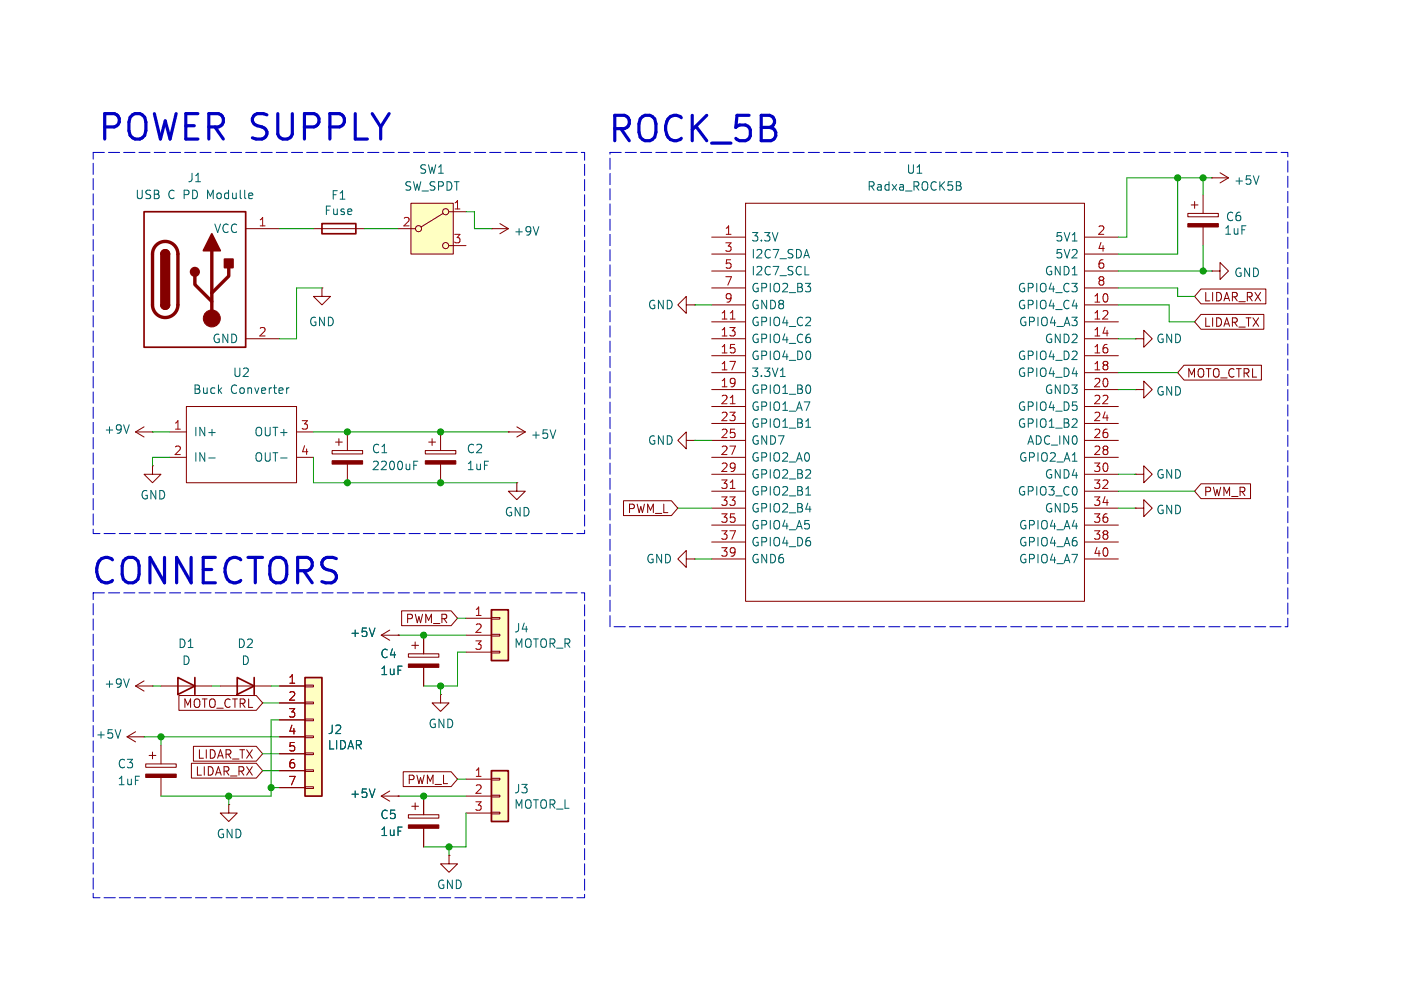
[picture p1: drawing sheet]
<svg xmlns="http://www.w3.org/2000/svg" width="210mm" height="148mm" viewBox="0 0 210 148" stroke-linecap="round" stroke-linejoin="round" font-family="sans-serif">
<g fill="none" stroke="#840000" stroke-width=".15">
<path d="M106.7 35.6h5.1M106.7 38.1h5.1M111.8 30.5h50.8v59.7h-50.8zM162.6 35.6h5M162.6 38.1h5M178.1 32h4.5v.5h-4.5zM178.6 30.7h1M179.1 30.2v1M180.3 29.2v2.8M180.3 34v2.8M181.6 26.7h.1M181.6 26.7h2.5"/>
<path d="M182.9 25.9l1.2 .8M184.1 26.7l-1.2 .7M102.9 45.7v-1.2l-1.3 1.2 1.3 1.3v-1.3h1.2M104.1 45.7h.1M106.7 45.7h5.1M106.7 48.3h5.1M106.7 50.8h5.1M106.7 53.3h5.1M106.7 55.9h5.1M106.7 58.4h5.1M106.7 40.6h5.1M106.7 43.2h5.1"/>
<path d="M162.6 45.7h5M162.6 48.3h5M162.6 50.8h5M162.6 53.3h5M162.6 55.9h5M162.6 58.4h5M162.6 40.6h5M162.6 43.2h5M170.2 58.4h1.2v-1.2l1.3 1.2-1.3 1.3v-1.3M170.2 58.4h.1M181.6 40.6h1.3v-1.2l1.2 1.2-1.2 1.3v-1.3M181.6 40.6h.1"/>
<path d="M102.9 66v-1.2l-1.3 1.2 1.3 1.3v-1.3h1.2M104.1 66h.1M106.7 61h5.1M106.7 63.5h5.1M106.7 66h5.1M106.7 68.6h5.1M106.7 71.1h5.1M106.7 73.7h5.1M106.7 76.2h5.1M106.7 78.7h5.1M162.6 61h5M162.6 63.5h5"/>
<path d="M162.6 66h5M162.6 68.6h5M162.6 71.1h5M162.6 73.7h5M162.6 76.2h5M162.6 78.7h5M170.2 71.1h1.2v-1.2l1.3 1.2-1.3 1.3v-1.3M170.2 71.1h.1M170.2 76.2h1.2v-1.3l1.3 1.3-1.3 1.3v-1.3M170.2 76.2h.1M102.9 83.8v-1.2l-1.3 1.2 1.3 1.3v-1.3h1.2M104.1 83.8h.1"/>
<path d="M106.7 81.3h5.1M106.7 83.8h5.1M162.6 81.3h5M162.6 83.8h5M19 110.5l1.3 .8M19 110.5h2.6M20.3 102.9l1.3 .7M20.3 102.9h2.6M20.3 109.7l-1.3 .8M21.6 110.5h.1M21.6 102.1l-1.3 .8M21.8 114.6h4.6v.5h-4.6z"/>
<path d="M22.4 113.3h1M22.9 102.9h.1M22.9 112.8v1M24.1 111.8v2.8M24.1 116.6v2.8M63.5 119.4v2.8M34.3 120.7v1.2h1.3l-1.3 1.3-1.3-1.3h1.3M34.3 120.7h.1M61.2 122.2h4.6v.5h-4.6zM61.7 120.9h1M62.2 120.4v1M63.5 124.2v2.8"/>
</g>
<g fill="#840000" stroke="#840000" stroke-width=".15">
<path d="M178.1 33.5h4.5v.5h-4.5z"/>
<path d="M21.8 116.1h4.6v.5h-4.6z"/>
<path d="M61.2 123.7h4.6v.5h-4.6z"/>
</g>
<path d="M143.8 27.2l.2 .3v.2l-.2 .2a.34 .34 0 0 1 .3 .3 .34 .34 0 0 1-.3 .3h-.4M188.7 26.4l-.4 1.2M117 56.5h.7M120.7 41.2h.6M120.8 64.1h.7M120.8 74.2h.7M18.1 109.4l-.4 1.3M19.4 101.8l-.4 1.3" fill="none" stroke="#006464" stroke-width=".15"/>
<path d="M109.5 47.8h.7M109.5 60.5h.7M109.5 73.2h.7" fill="none" stroke="#a90000" stroke-width=".15"/>
<path d="M73.7 115.6h2.5v7.6h-2.5z" fill="#ffffc2"/>
<g fill="none" stroke="#840000" stroke-width=".15">
<path d="M170.2 50.8h1.2v-1.3l1.3 1.3-1.3 1.3v-1.3M170.2 50.8h.1M49.8 67.6h4.6v.5h-4.6zM50.3 66.3h1M50.8 65.8v1M52.1 64.8v2.8M52.1 69.6v2.8M63.8 67.6h4.5v.5h-4.5zM64.3 66.3h1M64.8 65.8v1M66 64.8v2.8M66 69.6v2.8"/>
<path d="M77.5 72.4v1.3h1.2l-1.2 1.2-1.3-1.2h1.3M77.5 72.4h.1M57.1 95.3l1.3 .7M57.1 95.3h2.6M58.4 94.5l-1.3 .8M59.7 95.3h.1M61.2 98h4.6v.6h-4.6zM61.7 96.8h1M62.2 96.3v1M63.5 95.3v2.7M63.5 100.1v2.8M66 104.1v1.3h1.3l-1.3 1.3-1.2-1.3h1.2"/>
<path d="M66 104.1h.1M69.8 116.8h3.9M69.8 119.4h3.9M73.7 119.3h1.2v.2h-1.2zM73.7 116.7h1.2v.3h-1.2zM67.3 128.3v1.2h1.3l-1.3 1.3-1.3-1.3h1.3M67.3 128.3h.1M69.8 121.9h3.9M73.7 121.8h1.2v.2h-1.2z"/>
</g>
<path d="M73.7 115.6h2.5v7.6h-2.5z" fill="none" stroke="#840000" stroke-width=".25"/>
<g fill="#840000" stroke="#840000" stroke-width=".15">
<path d="M49.8 69.1h4.6v.5h-4.6z"/>
<path d="M63.8 69.1h4.5v.5h-4.5z"/>
<path d="M61.2 99.6h4.6v.5h-4.6z"/>
</g>
<path d="M62 69.8h.4M62 69.2h.6M56.2 94.2l-.4 1.2" fill="none" stroke="#006464" stroke-width=".15"/>
<path d="M45.7 101.6h2.6v17.8h-2.6z" fill="#ffffc2"/>
<g fill="none" stroke="#840000" stroke-width=".15">
<path d="M41.9 102.9h3.8M41.9 105.4h3.8M41.9 108h3.8M41.9 110.5h3.8M41.9 113h3.8M41.9 115.6h3.8M41.9 118.1h3.8M45.7 118h1.3v.2h-1.3zM45.7 115.4h1.3v.3h-1.3zM45.7 112.9h1.3v.3h-1.3zM45.7 110.4h1.3v.2h-1.3zM45.7 107.8h1.3v.3h-1.3z"/>
<path d="M45.7 105.3h1.3v.2h-1.3zM45.7 102.7h1.3v.3h-1.3z"/>
</g>
<path d="M45.7 101.6h2.6v17.8h-2.6z" fill="none" stroke="#840000" stroke-width=".25"/>
<path d="M73.7 91.4h2.5v7.7h-2.5z" fill="#ffffc2"/>
<g fill="none" stroke="#840000" stroke-width=".15">
<path d="M73.7 34.3h.1M73.7 34.3h2.5M74.9 33.5l1.3 .8M76.2 34.3l-1.3 .8M48.3 43.2v1.3h1.2l-1.2 1.2-1.3-1.2h1.3M48.3 43.2h.1M25.4 64.8h2.5M25.4 68.6h2.5M27.9 61h16.5v11.4h-16.5zM44.4 64.8h2.6M44.4 68.6h2.6M69.8 92.7h3.9"/>
<path d="M69.8 95.3h3.9M69.8 97.8h3.9M73.7 97.7h1.2v.2h-1.2zM73.7 95.1h1.2v.3h-1.2zM73.7 92.6h1.2v.2h-1.2z"/>
</g>
<path d="M73.7 91.4h2.5v7.7h-2.5z" fill="none" stroke="#840000" stroke-width=".25"/>
<path d="M80.8 34l-.5 1.3M43 58.2v.8M43.3 58.2h-.2l-.1 .2M31.3 68.7h1M42.1 68.7h.9" fill="none" stroke="#006464" stroke-width=".15"/>
<path d="M61.6 30.5h6.3v7.6h-6.3z" fill="#ffffc2"/>
<g fill="none" stroke="#840000" stroke-width=".15">
<path d="M36.8 34.3h5.1M47 34.3h7.6M59.7 34.3h2.5M61.6 30.5h6.3v7.6h-6.3zM66.4 32l-3.3 2M67.3 31.8h2.5M67.3 36.8h2.5M36.8 50.8h5.1M177.5 54.8h11.6v2.2h-11.6l-1-1.1zM180 43.3h9.7v2.3h-9.7l-.9-1.1zM180 47.1h9.4v2.3h-9.4l-.9-1.1zM20.3 64.8h2.6"/>
<path d="M20.3 64.8l1.3 .7M21.6 64l-1.3 .8M22.9 64.8h.1M22.9 69.9v1.2h1.2l-1.2 1.3-1.3-1.3h1.3M22.9 69.9h.1M76.2 64.8h.1M76.2 64.8h2.5M77.5 64l1.2 .8M78.7 64.8l-1.2 .7M93.5 75.1h7.1l1 1.1-1 1.1h-7.1zM180 72.5h7.4v2.3h-7.4l-.9-1.1zM59.7 95.3h.1"/>
<path d="M60.2 91.6h7.4l1 1.1-1 1.1h-7.4zM63.5 95.3v2.7M24.1 102.9h7.6M26.8 104.3h11.6l1 1.1-1 1.1h-11.6zM28.7 114.5h9.7l1 1.1-1 1.1h-9.7zM29 111.9h9.4l1 1.1-1 1.1h-9.4zM33 102.9h7.6M41.9 102.9h3.8M41.9 105.4h3.8M41.9 108h3.8M41.9 110.5h3.8M41.9 113h3.8"/>
<path d="M41.9 115.6h3.8M41.9 118.1h3.8M57.1 119.4l1.3 .7M57.1 119.4h2.6M58.4 118.6l-1.3 .8M59.7 119.4h.1M60.4 115.7h7.2l1 1.1-1 1.2h-7.2zM63.5 100.1v2.8M63.5 119.4v2.8M63.5 124.2v2.8"/>
<circle cx="62.7" cy="34.3" r=".46"/>
<circle cx="66.8" cy="31.8" r=".46"/>
<circle cx="66.8" cy="36.8" r=".46"/>
</g>
<path d="M21.6 31.8h15.2v20.3h-15.2zM24.1 38.1a.64 .64 0 0 1 .7-.6 .64 .64 0 0 1 .6 .6M48.3 33.5h5v1.6h-5zM24.1 45.7a.64 .64 0 0 0 .7 .7 .64 .64 0 0 0 .6-.7M26.7 101.6l2.5 1.3-2.5 1.2zM29.2 101.6v2.5M35.6 101.6l2.5 1.3-2.5 1.2zM38.1 101.6v2.5" fill="none" stroke="#840000" stroke-width=".25"/>
<path d="M19.4 63.7l-.4 1.3M83.3 64.5l-.4 1.2M56.2 94.2l-.4 1.2M56.2 118.3l-.4 1.3" fill="none" stroke="#006464" stroke-width=".15"/>
<path d="M23.4 36.8a1.9 1.9 0 0 1 2.1-.5 1.9 1.9 0 0 1 1.2 1.8v7.6a1.91 1.91 0 0 1-1.9 1.9 1.91 1.91 0 0 1-1.9-1.9v-7.7a1.91 1.91 0 0 1 .5-1.2zM31.7 37.6v10.2M29.2 41.4v1.3l2.5 2.5M34.3 40.1v1.3l-2.6 2.5" fill="none" stroke="#840000" stroke-width=".51"/>
<g fill="#840000" stroke="#840000" stroke-width=".25">
<path d="M24.1 45.7h1.3a.64 .64 0 0 1-.6 .7 .64 .64 0 0 1-.7-.7z"/>
<path d="M24.1 38.1h1.3v7.6h-1.3z"/>
<path d="M24.3 37.7a.64 .64 0 0 1 .7-.2 .64 .64 0 0 1 .4 .6h-1.3z"/>
<path d="M31.7 35.1l1.3 2.5h-2.5z"/>
<path d="M33.7 38.9h1.2v1.2h-1.2z"/>
<circle cx="29.2" cy="40.8" r=".63"/>
</g>
<circle cx="31.7" cy="47.8" r="1.27" fill="#840000" stroke="#840000" stroke-width=".15"/>
<path d="M14 22.9h73.6v57.1h-73.6zM91.4 22.9h101.6v71.1h-101.6zM14 88.9h73.6v45.7h-73.6z" fill="none" stroke="#0000c2" stroke-width=".15" stroke-dasharray="1.7 .6"/>
<g fill="none" stroke="#009600" stroke-width=".15">
<path d="M41.9 34.3h5.1M54.6 34.3h5.1M69.8 31.8h1.3v2.5h2.6M176.5 26.7v11.4h-8.9M180.3 26.7v2.5M180.3 36.8v3.8M181.6 26.7h-12.7v8.9h-1.3M48.3 43.2h-3.9v7.6h-2.5M104.1 45.7h2.6M167.6 50.8h2.6M167.6 43.2h8.9v1.3h2.6M167.6 40.6h14"/>
<path d="M167.6 55.9h8.9M167.6 58.4h2.6M167.6 45.7h7.7v2.6h3.8M22.9 64.8h2.5M25.4 68.6h-2.5v1.3M47 68.6v3.8h30.5M47 64.8h29.2M101.6 76.2h5.1M104.1 66h2.6M167.6 76.2h2.6M167.6 71.1h2.6M167.6 73.7h11.5"/>
<path d="M59.7 95.3h10.1M68.6 92.7h1.2M69.8 97.8h-1.2v5.1h-5.1M104.1 83.8h2.6M21.6 110.5h20.3M22.9 102.9h1.2M24.1 110.5v1.3M31.7 102.9h1.3M34.3 119.4v1.3M39.4 105.4h2.5M39.4 115.6h2.5M39.4 113h2.5"/>
<path d="M40.6 102.9h1.3M40.6 118.1h1.3M41.9 108h-1.3v11.4h-16.5M59.7 119.4h10.1M66 102.9v1.2M68.6 116.8h1.2M67.3 127v1.3M69.8 121.9v5.1h-6.3"/>
</g>
<g fill="#009600" stroke="#009600" stroke-width=".15">
<circle cx="66" cy="64.8" r=".46"/>
<circle cx="66" cy="72.4" r=".46"/>
<circle cx="52.1" cy="64.8" r=".46"/>
<circle cx="34.3" cy="119.4" r=".46"/>
<circle cx="24.1" cy="110.5" r=".46"/>
<circle cx="40.6" cy="118.1" r=".46"/>
<circle cx="66" cy="102.9" r=".46"/>
<circle cx="67.3" cy="127" r=".46"/>
<circle cx="63.5" cy="119.4" r=".46"/>
<circle cx="52.1" cy="72.4" r=".46"/>
<circle cx="63.5" cy="95.3" r=".46"/>
<circle cx="180.3" cy="26.7" r=".46"/>
<circle cx="180.3" cy="40.6" r=".46"/>
<circle cx="176.5" cy="26.7" r=".46"/>
</g>
<g font-size="5.3" fill="#0000c2">
<text x="14.5" y="21.3">POWER SUPPLY</text>
<text x="90.9" y="21.6">ROCK_5B</text>
<text x="13.5" y="87.9">CONNECTORS</text>
</g>
<g font-size="1.8" fill="#006464">
<text x="28" y="27.5">J1</text>
<text x="60.5" y="28.8">SW_SPDT</text>
<text x="62.7" y="26.3">SW1</text>
<text x="129.9" y="28.8">Radxa_ROCK5B</text>
<text x="135.8" y="26.3">U1</text>
<text x="184.9" y="27.9">+5V</text>
<text x="20.2" y="30.1">USB</text>
<text x="25.2" y="30.1">C PD</text>
<text x="31.3" y="30.1">Modulle</text>
<text x="32" y="35.2">VCC</text>
<text x="48.5" y="32.5">Fuse</text>
<text x="49.5" y="30.1">F1</text>
<text x="76.9" y="35.5">+9V</text>
<text x="183.4" y="35.4">1uF</text>
<text x="183.7" y="33.4">C6</text>
<text x="112.5" y="36.4">3.3V</text>
<text x="112.5" y="39">I2C7_SDA</text>
<text x="112.5" y="41.5">I2C7_SCL</text>
<text x="156.5" y="41.5">GND1</text>
<text x="158.1" y="36.4">5V1</text>
<text x="158.1" y="39">5V2</text>
<text x="184.9" y="41.8">GND</text>
<text x="97" y="46.6">GND</text>
<text x="112.5" y="44">GPIO2_B3</text>
<text x="112.5" y="46.6">GND8</text>
<text x="152.5" y="46.6">GPIO4_C4</text>
<text x="152.5" y="44">GPIO4_C3</text>
<text x="31.7" y="51.7">GND</text>
<text x="46.2" y="49.1">GND</text>
<text x="112.5" y="49.1">GPIO4_C2</text>
<text x="112.5" y="51.7">GPIO4_C6</text>
<text x="152.6" y="49.1">GPIO4_A3</text>
<text x="156.5" y="51.7">GND2</text>
<text x="173.2" y="51.7">GND</text>
<text x="28.8" y="59.3">Buck</text>
<text x="34.5" y="59.3">Converter</text>
<text x="34.8" y="56.7">U2</text>
<text x="112.5" y="54.2">GPIO4_D0</text>
<text x="112.5" y="56.7">3.3V1</text>
<text x="112.5" y="59.3">GPIO1_B0</text>
<text x="152.5" y="54.2">GPIO4_D2</text>
<text x="152.5" y="56.7">GPIO4_D4</text>
<text x="156.5" y="59.3">GND3</text>
<text x="173.2" y="59.5">GND</text>
<text x="15.5" y="65.3">+9V</text>
<text x="29" y="65.6">IN+</text>
<text x="38" y="65.6">OUT+</text>
<text x="112.5" y="61.8">GPIO1_A7</text>
<text x="112.5" y="64.4">GPIO1_B1</text>
<text x="152.5" y="61.8">GPIO4_D5</text>
<text x="152.5" y="64.4">GPIO1_B2</text>
<text x="29" y="69.4">IN-</text>
<text x="38" y="69.4">OUT-</text>
<text x="55.6" y="68.2">C1</text>
<text x="55.6" y="70.7">2200uF</text>
<text x="69.9" y="68.2">C2</text>
<text x="69.9" y="70.7">1uF</text>
<text x="79.5" y="66">+5V</text>
<text x="97" y="66.9">GND</text>
<text x="112.5" y="66.9">GND7</text>
<text x="112.5" y="69.4">GPIO2_A0</text>
<text x="112.5" y="72">GPIO2_B2</text>
<text x="152.6" y="69.4">GPIO2_A1</text>
<text x="153.9" y="66.9">ADC_IN0</text>
<text x="156.5" y="72">GND4</text>
<text x="173.2" y="72">GND</text>
<text x="21" y="75.1">GND</text>
<text x="75.6" y="77.6">GND</text>
<text x="112.5" y="74.5">GPIO2_B1</text>
<text x="112.5" y="77.1">GPIO2_B4</text>
<text x="152.5" y="74.5">GPIO3_C0</text>
<text x="156.5" y="77.1">GND5</text>
<text x="173.2" y="77.3">GND</text>
<text x="112.5" y="79.6">GPIO4_A5</text>
<text x="112.5" y="82.1">GPIO4_D6</text>
<text x="152.6" y="79.6">GPIO4_A4</text>
<text x="152.6" y="82.1">GPIO4_A6</text>
<text x="96.8" y="84.7">GND</text>
<text x="112.5" y="84.7">GND6</text>
<text x="152.6" y="84.7">GPIO4_A7</text>
<text x="52.4" y="95.7">+5V</text>
<text x="77" y="95">J4</text>
<text x="26.6" y="97.4">D1</text>
<text x="27.2" y="99.9">D</text>
<text x="35.5" y="97.4">D2</text>
<text x="36.1" y="99.9">D</text>
<text x="56.9" y="98.9">C4</text>
<text x="56.9" y="101.4">1uF</text>
<text x="77" y="97.4">MOTOR_R</text>
<text x="15.5" y="103.4">+9V</text>
<text x="14.3" y="111">+5V</text>
<text x="49" y="110.3">J2</text>
<text x="49" y="112.6">LIDAR</text>
<text x="64.1" y="109.4">GND</text>
<text x="17.5" y="115.4">C3</text>
<text x="17.5" y="118">1uF</text>
<text x="52.4" y="119.9">+5V</text>
<text x="77" y="119.2">J3</text>
<text x="32.4" y="125.9">GND</text>
<text x="56.9" y="123">C5</text>
<text x="56.9" y="125.6">1uF</text>
<text x="77" y="121.5">MOTOR_L</text>
<text x="65.4" y="133.5">GND</text>
</g>
<g font-size="1.8" fill="#a90000">
<text x="38.7" y="34">1</text>
<text x="60.3" y="34">2</text>
<text x="67.9" y="31.5">1</text>
<text x="108.5" y="35.3">1</text>
<text x="164.4" y="35.3">2</text>
<text x="67.9" y="36.6">3</text>
<text x="108.5" y="37.8">3</text>
<text x="108.5" y="40.4">5</text>
<text x="164.4" y="37.8">4</text>
<text x="164.4" y="40.4">6</text>
<text x="108.5" y="42.9">7</text>
<text x="108.5" y="45.5">9</text>
<text x="163.8" y="45.5">10</text>
<text x="164.4" y="42.9">8</text>
<text x="38.7" y="50.5">2</text>
<text x="107.9" y="48">11</text>
<text x="107.9" y="50.5">13</text>
<text x="107.9" y="53.1">15</text>
<text x="163.8" y="48">12</text>
<text x="163.8" y="50.5">14</text>
<text x="163.8" y="53.1">16</text>
<text x="107.9" y="55.6">17</text>
<text x="107.9" y="58.2">19</text>
<text x="163.8" y="55.6">18</text>
<text x="163.8" y="58.2">20</text>
<text x="26" y="64.5">1</text>
<text x="45" y="64.5">3</text>
<text x="107.9" y="60.7">21</text>
<text x="107.9" y="63.2">23</text>
<text x="107.9" y="65.8">25</text>
<text x="163.8" y="60.7">22</text>
<text x="163.8" y="63.2">24</text>
<text x="163.8" y="65.8">26</text>
<text x="26" y="68.3">2</text>
<text x="45" y="68.3">4</text>
<text x="107.9" y="68.3">27</text>
<text x="107.9" y="70.9">29</text>
<text x="163.8" y="68.3">28</text>
<text x="163.8" y="70.9">30</text>
<text x="107.9" y="73.4">31</text>
<text x="107.9" y="75.9">33</text>
<text x="163.8" y="73.4">32</text>
<text x="163.8" y="75.9">34</text>
<text x="107.9" y="78.5">35</text>
<text x="107.9" y="81">37</text>
<text x="107.9" y="83.6">39</text>
<text x="163.8" y="78.5">36</text>
<text x="163.8" y="81">38</text>
<text x="163.8" y="83.6">40</text>
<text x="71" y="92.5">1</text>
<text x="71" y="95">2</text>
<text x="71" y="97.5">3</text>
<text x="43.1" y="102.6">1</text>
<text x="43.1" y="105.2">2</text>
<text x="43.1" y="107.7">3</text>
<text x="43.1" y="110.2">4</text>
<text x="43.1" y="112.8">5</text>
<text x="43.1" y="115.3">6</text>
<text x="43.1" y="117.9">7</text>
<text x="71" y="116.6">1</text>
<text x="71" y="119.1">2</text>
<text x="71" y="121.7">3</text>
</g>
<g font-size="1.8" fill="#840000">
<text x="180.3" y="45.4">LIDAR_RX</text>
<text x="180.3" y="49.2">LIDAR_TX</text>
<text x="177.8" y="56.8">MOTO_CTRL</text>
<text x="94" y="77.2">PWM_L</text>
<text x="180.3" y="74.6">PWM_R</text>
<text x="60.7" y="93.7">PWM_R</text>
<text x="27.3" y="106.4">MOTO_CTRL</text>
<text x="29.5" y="114">LIDAR_TX</text>
<text x="29.2" y="116.5">LIDAR_RX</text>
<text x="60.9" y="117.8">PWM_L</text>
</g>
</svg>
